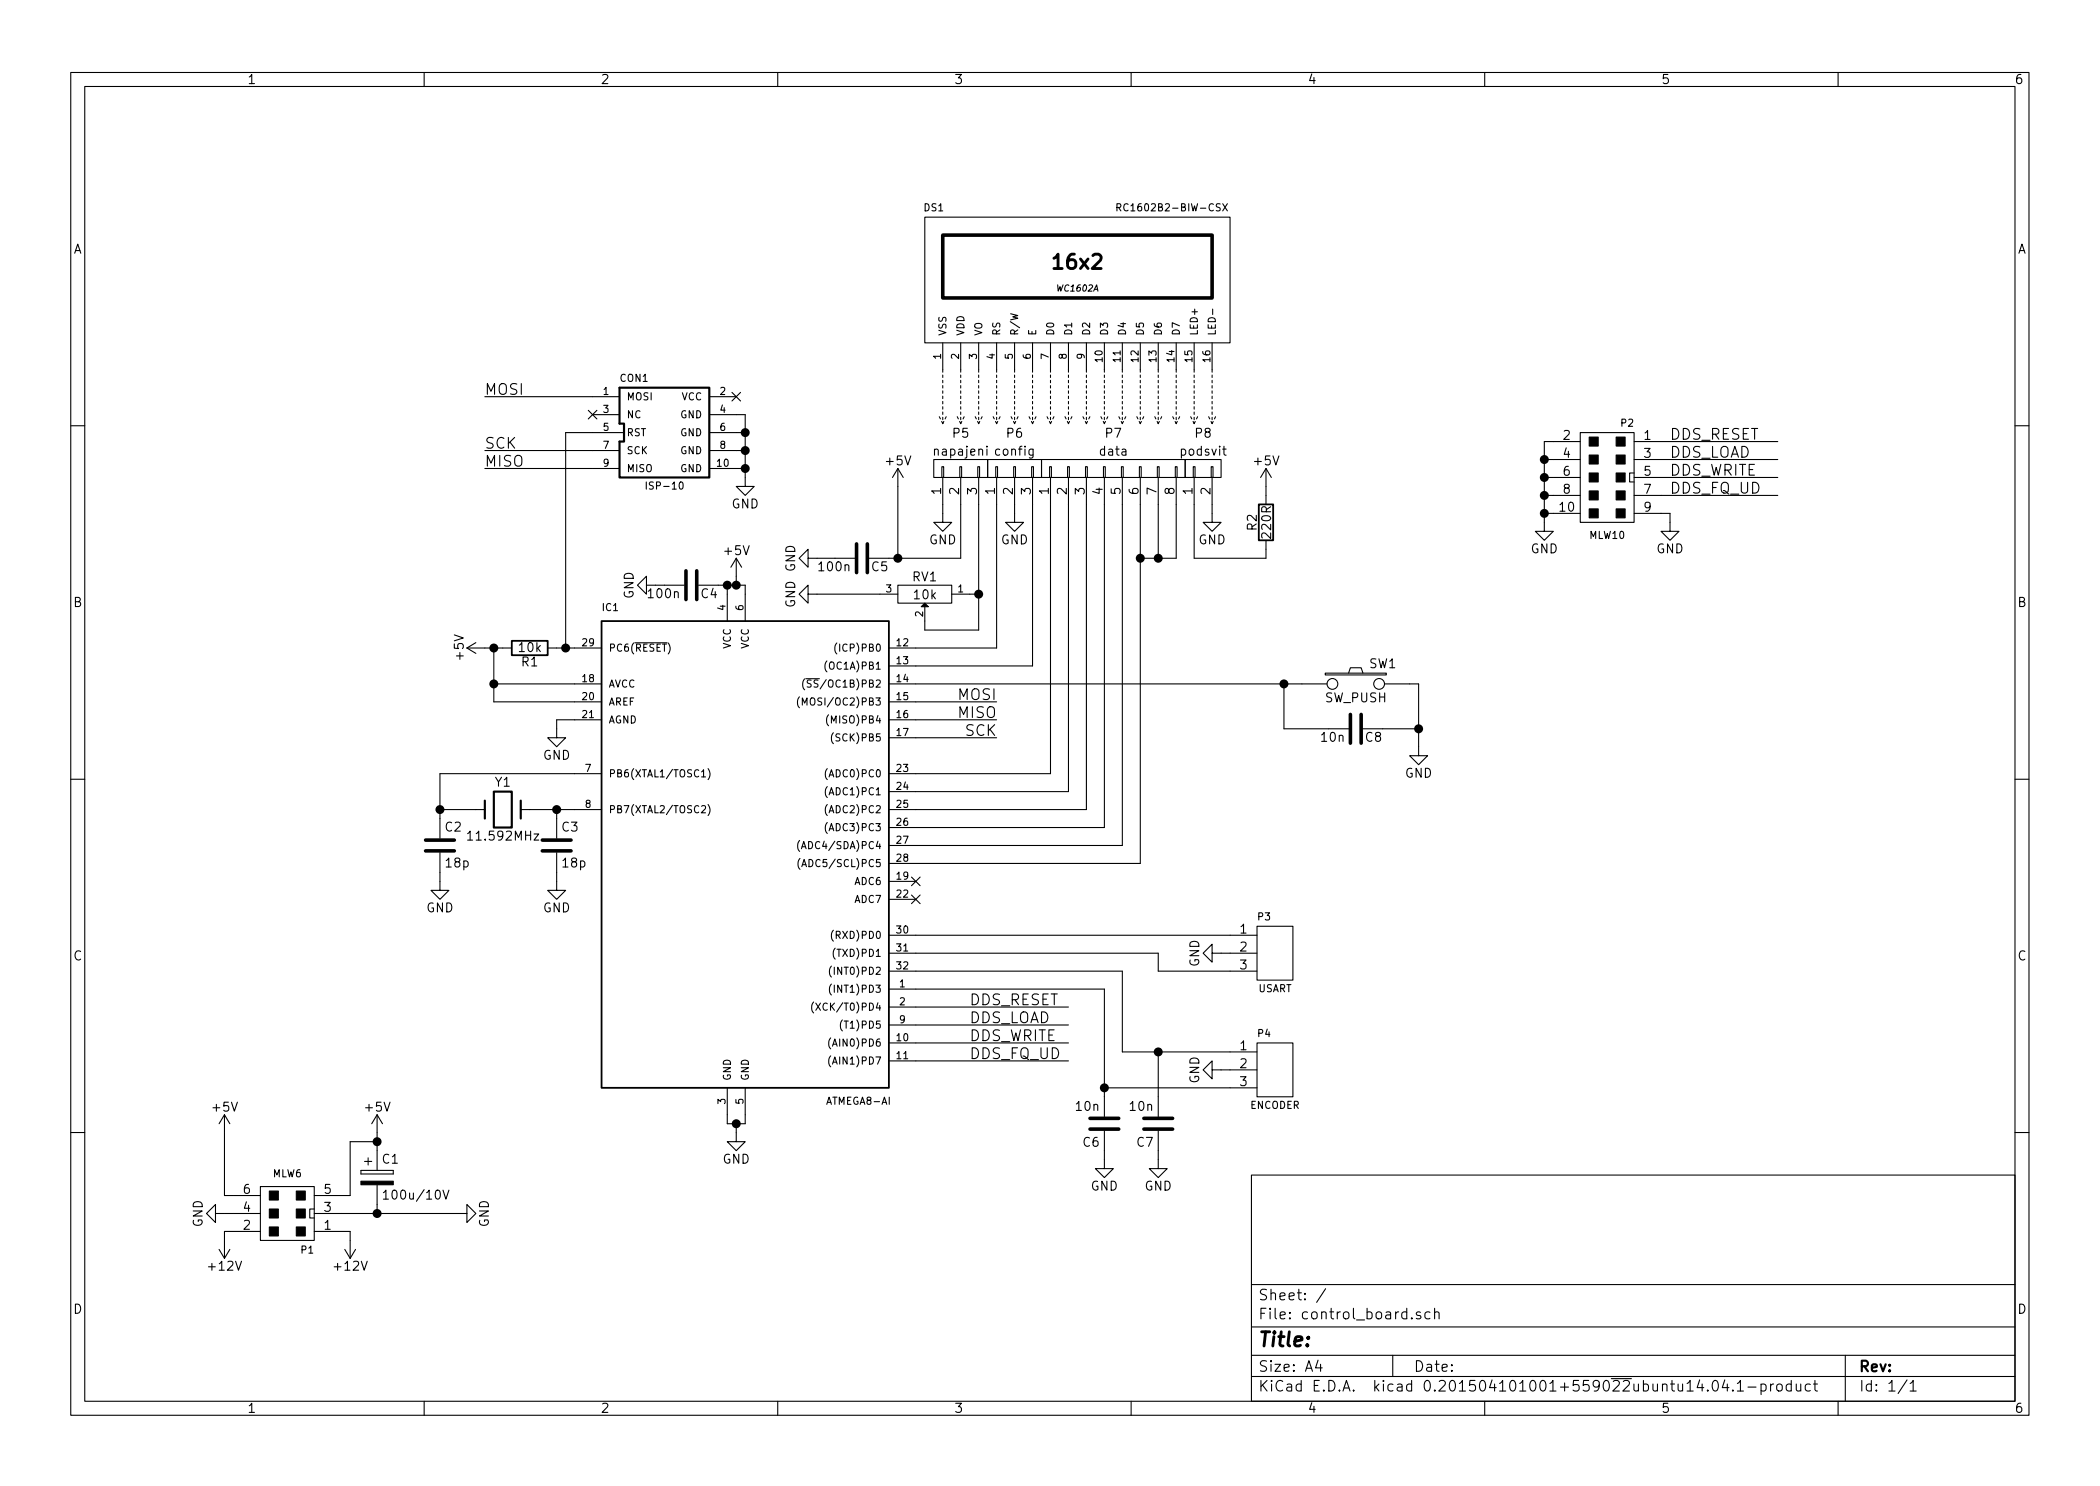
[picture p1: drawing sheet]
<svg xmlns="http://www.w3.org/2000/svg" width="297mm" height="210mm" viewBox="0 0 297 210" stroke-linecap="round" stroke-linejoin="round" font-family="sans-serif">
<g fill="none" stroke="#000" stroke-width=".15">
<path d="M10 10.3h277v189.9h-277zM12 12.2h273v186.1h-273zM60 10.3v1.9M110 10.3v1.9M160 10.3v1.9M210 10.3v1.9M260 10.3v1.9M130.8 30.7h43.2v17.8h-43.2zM158 29.4l.5-.1v-.1v-.3l-.5-.1v1M158.2 29.4l.3 .4M172.9 28.8l.7 1M173.6 28.8l-.7 1"/>
<path d="M68.6 56.1h19M83.2 58.1l1.2 1.2M83.8 58.7h3.8M84.4 58.1l-1.2 1.2M100.3 58.7h5.1v10.1h1.3l-1.3 1.3-1.3-1.3h1.3M100.3 56.1h3.8M103.5 55.5l1.2 1.2M104.7 55.5l-1.2 1.2M133.3 48.5v3.8M135.9 48.5v3.8M138.4 48.5v3.8M141 48.5v3.8"/>
<path d="M143.5 48.5v3.8M146 48.5v3.8M148.6 48.5v3.8M151.1 48.5v3.8M153.7 48.5v3.8M156.2 48.5v3.8M158.7 48.5v3.8M161.3 48.5v3.8M163.8 48.5v3.8M166.4 48.5v3.8M168.9 48.5v3.8M171.4 48.5v3.8"/>
<path d="M171.5 43.7v.8M10 60.2h2M68.6 63.7h19M68.6 66.3h19M88.3 61.2h-8.3v30.5M91.4 68.2v1M96.2 68.2h.2a.59 .59 0 0 1-.1 1 .71 .71 0 0 1-.1-1zM100.3 61.2h5.1M100.3 63.7h5.1M100.3 66.3h5.1M104.1 79l-.7 1.3M104.1 79v3.8"/>
<path d="M104.1 79l.8 1.3M114.3 79v-1.3l-1.3 1.3 1.3 1.3v-1.3h1.3M118.1 79h2.8M127 66.3l-.8 1.3M127 66.3v12.7M127 66.3l.8 1.3M132.1 65h7.6v2.6h-7.6zM133.2 66h.3v1.6h-.3zM133.3 67.6v6.3h1.3l-1.3 1.3-1.2-1.3h1.2M135.8 66h.2v1.6h-.2zM135.9 67.6v11.4h-10.2M138.3 66h.3v1.6h-.3z"/>
<path d="M138.4 67.6v21.5h-7.6v-3.3M139.6 63.1v.1M139.6 63.5v.9M139.7 65h7.6v2.6h-7.6zM140.8 66h.3v1.6h-.3zM141 67.6v24.1h-15.3M143.4 66h.2v1.6h-.2zM143.5 67.6v6.3h1.3l-1.3 1.3-1.3-1.3h1.3M145.9 66h.3v1.6h-.3zM146 67.6v26.6h-20.3M146.1 63.5v1.2l-.2 .1h-.3M146.1 63.6l-.3-.1-.3 .3 .1 .5 .2 .1 .3-.1"/>
<path d="M147.3 65h20.3v2.6h-20.3zM148.5 66h.2v1.6h-.2zM148.6 67.6v41.9h-22.9M151 66h.3v1.6h-.3zM151.1 67.6v44.4h-25.4M153.5 66h.3v1.6h-.3zM153.7 67.6v46.9h-28M156.1 66h.2v1.6h-.2zM156.2 67.6v49.5h-30.5M158.6 66h.3v1.6h-.3zM158.7 67.6v52h-33M161.2 66h.2v1.6h-.2z"/>
<path d="M161.3 67.6v54.6h-35.6M163.7 66h.3v1.6h-.3zM163.8 67.6v11.4M166.2 66h.3v1.6h-.3zM166.4 67.6v11.4h-5.1M167.6 65h5.1v2.6h-5.1zM168.8 66h.2v1.6h-.2zM168.9 67.6v11.4h10.2v-2.6M171.3 66h.3v1.6h-.3zM171.4 67.6v6.3h1.3l-1.3 1.3-1.2-1.3h1.2M172.9 63.5h.5M173.1 63.1v1.1l.1 .1 .2 .1"/>
<path d="M179.1 66.3v5.1M179.1 66.3l-.8 1.3M179.1 66.3l.7 1.3M218.4 65h5.1M218.4 67.6h5.1M218.4 70.1h5.1M218.4 72.6h5.1M223.5 61.2h7.6v12.7h-7.6zM223.5 62.5h-5.1v12.7h1.3l-1.3 1.2-1.2-1.2h1.2M231.1 66.9h-.6v1.3h.6M231.1 72.6h5.1v2.6h1.3l-1.3 1.2-1.3-1.2h1.3M231.1 62.5h20.4"/>
<path d="M231.1 65h20.4M231.1 67.6h20.4M231.1 70.1h20.4M285 60.2h2M66 91.7h6.4M66 91.7l1.3 .8M67.3 90.9l-1.3 .8M69.8 96.8h15.3M69.8 91.7v7.6h15.3M77.5 91.7h7.6M89.8 91h4.6M91.4 82.8v-1.3l-1.2 1.3 1.2 1.3v-1.3h1.3"/>
<path d="M94 82.8h2.8M101.6 82.8h3.8v5.1M102.9 82.8v5.1M113.1 98.6a1.2 1.2 0 0 0 0 1.5M113.5 99.8v-1.1l.3 .8 .3-.8v1.1M113.8 96.1a1.2 1.2 0 0 0 0 1.5M114 96h1.9M114.3 84.1v-1.3l-1.3 1.3 1.3 1.2v-1.2h12.7M114.7 96.3l-.3-.1-.2 .2v.2l.5 .2v.3l-.1 .1h-.4M117 93.5a1.2 1.2 0 0 0 0 1.6M118.4 91a1.2 1.2 0 0 0 0 1.5M125.7 96.8h62"/>
<path d="M125.7 99.3h15.3M127 82.8h7.6v2.5h-7.6zM134.6 84.1h3.8M181.6 96.8v6.3h9.2M187.5 95.2h8.6v.3h-8.6zM190.8 95.2l.2-.7h1.5l.3 .7M195.8 96.8h4.9v10.1h1.2l-1.2 1.3-1.3-1.3h1.3M10 110.3h2M62.2 114.5h6.4M66.1 118l.4-.4v1.3M66.1 118.9h.8M73.7 114.5h11.4"/>
<path d="M78.7 114.5v4.1M85.1 101.8h-6.4v2.6h1.3l-1.3 1.3-1.2-1.3h1.2M85.1 109.5h-22.9v9.1M99.2 114.1l.4-.1 .2 .1v.2l-.6 .7h.6M99.2 109.9h.6M100.2 108.8a1.2 1.2 0 0 1 0 1.5M100.2 113.8a1.2 1.2 0 0 1 0 1.6M113.1 118.9a1.2 1.2 0 0 0 0 1.6M117 108.8a1.2 1.2 0 0 0 0 1.5M117 111.3a1.2 1.2 0 0 0 0 1.5M117 113.8a1.2 1.2 0 0 0 0 1.6M117 116.4a1.2 1.2 0 0 0 0 1.5"/>
<path d="M117.2 101.1a1.2 1.2 0 0 0 0 1.6M117.9 103.7a1.2 1.2 0 0 0 0 1.5M125.7 101.8h15.3M125.7 104.4h15.3M195.6 103.1h5.1M285 110.3h2M62.2 120.6v5.4h1.3l-1.3 1.2-1.2-1.2h1.2M78.7 120.6v5.4h1.3l-1.3 1.2-1.2-1.2h1.2M113.2 121.5a1.2 1.2 0 0 0 0 1.5M113.4 120.1l.3-1 .3 1M113.4 122.6l.3-1 .4 1M113.5 122.3h.5"/>
<path d="M117.6 139.2a1.2 1.2 0 0 0 0 1.6M117.6 136.7a1.2 1.2 0 0 0 0 1.5M117.9 131.6a1.2 1.2 0 0 0 0 1.6M125.7 132.3h52.1M125.7 134.9h38.1v2.5h14M125.7 137.4h33v11.4h19.1M125.7 139.9h30.5v18.1M125.7 127.2h3.8M125.7 124.7h3.8M128.9 124.1l1.2 1.2M128.9 126.6l1.2 1.3M130.1 124.1l-1.2 1.2"/>
<path d="M130.1 126.6l-1.2 1.3M171.4 134.9v-1.3l-1.2 1.3 1.2 1.2v-1.2h6.4M177.8 131.1h5.1v7.6h-5.1zM31.7 157.7v11.5h5.1M31.7 157.7l-.7 1.3M31.7 157.7l.8 1.3M53.3 157.7l-.7 1.3M53.3 157.7v7.9M53.3 157.7l.8 1.3M102.9 153.9v5.1h2.5v-5.1M104.1 159v2.5h1.3l-1.3 1.3-1.2-1.3h1.2M115.1 141.8a1.2 1.2 0 0 0 0 1.5"/>
<path d="M115.4 141.9l.7 1M116.1 141.9l-.7 1M117.5 146.9a1.2 1.2 0 0 0 0 1.5M117.5 149.4a1.2 1.2 0 0 0 0 1.5M119.2 144.3a1.2 1.2 0 0 0 0 1.6M125.7 142.5h25.4M125.7 145h25.4M125.7 147.6h25.4M125.7 150.1h25.4M156.2 153.9h21.6M163.8 148.8v9.2M171.4 151.4v-1.3l-1.2 1.3 1.2 1.2v-1.2h6.4"/>
<path d="M177.8 147.6h5.1v7.6h-5.1zM10 160.2h2M30.5 171.7v-1.3l-1.3 1.3 1.3 1.3v-1.3h6.3M31 176.8l.7 1.2M32.5 176.8l-.8 1.2M36.8 167.9h7.6v7.6h-7.6zM36.8 174.2h-5.1v3.8M44.4 171.1h-.6v1.2h.6M44.4 171.7h21.6v-1.3l1.3 1.3-1.3 1.3v-1.3M44.4 174.2h5.1v3.8M48.8 176.8l.7 1.2M50.3 176.8l-.8 1.2"/>
<path d="M51.1 165.6v.5zM51.1 166.1h4.5zM51.1 165.6h4.5zM51.6 164.3h1zM52.1 163.8v1zM53.3 161.5h-3.8v7.7h-5.1M53.3 167.6v4.1M54.2 168.8l.4-.4v1.3M54.2 169.7h.7M55.6 165.6v.5zM62.7 168.4l.4 1.3 .4-1.3M156.2 160v5.3h1.3l-1.3 1.3-1.3-1.3h1.3"/>
<path d="M163.8 160v5.3h1.3l-1.3 1.3-1.2-1.3h1.2M177 166.3h108v32h-108zM285 160.2h2M60 198.3v1.9M110 198.3v1.9M160 198.3v1.9M177 194.8h108M177 191.8h108M177 187.8h108M177 181.8h108M186.4 192.5l-.3 1h.9M186.8 193v1"/>
<path d="M187.5 182.3l-1.3 2M197 191.8v3M199.7 186.5h.1l-.1 .1-.1-.1h.1v.1M200.9 185.7a.37 .37 0 0 0-.6 .1v.1a.54 .54 0 0 0 .6 .3l.1 .1-.1 .2-.1 .1-.5-.1M202.3 185.7l-.5-.1-.3 .3 .1 .6 .2 .1 .5-.1M202.9 185.7a.38 .38 0 0 1 .7 .1v.8M202.9 185.1v1.5M210 198.3v1.9M242.3 195.5a.35 .35 0 0 1 .4-.2 .35 .35 0 0 1 .3 .3 .77 .77 0 0 1-.5 1.2 .9 .9 0 0 1-.2-1.3zM244 195.2l-.4 1.1h1M244.3 195.8v1M245.1 196.7h.1l-.1 .1-.1-.1h.1v.1"/>
<path d="M245.7 195.8l.5-.5v1.5M245.7 196.8h.9M247.2 196.3h1.2M249.1 195.9a.48 .48 0 0 1 .6 .1l.1 .1-.1 .6a.48 .48 0 0 1-.6 0M249.1 195.8v1.5M250.4 195.8v1M250.9 195.8l-.3 .1-.2 .2M251.4 196a.41 .41 0 0 1 .7 .1v.4a.41 .41 0 0 1-.4 .3 .41 .41 0 0 1-.4-.3zM253.4 195.9l-.5-.1-.2 .3v.6l.2 .1 .5-.1M253.4 195.3v1.5M254.1 195.8l.1 .9a.4 .4 0 0 0 .5 0M254.7 195.8v1"/>
<path d="M256.1 195.9l-.5-.1-.3 .3 .1 .6 .2 .1 .5-.1M256.5 195.8h.6M256.7 195.3v1.3l.2 .2h.2M260 198.3v1.9M261 191.8v6.5M269.7 195.2l-1.2 2M270.2 195.8l.4-.5v1.5M270.2 196.8h.8"/>
<circle cx="188.5" cy="96.8" r=".76"/>
<circle cx="195.1" cy="96.8" r=".76"/>
</g>
<g fill="#000" stroke="#000" stroke-width=".15">
<path d="M224.8 72h1.3v1.3h-1.3zM224.8 69.5h1.3v1.2h-1.3zM224.8 66.9h1.3v1.3h-1.3zM224.8 64.4h1.3v1.3h-1.3zM224.8 61.8h1.3v1.3h-1.3zM228.6 72h1.3v1.3h-1.3zM228.6 69.5h1.3v1.2h-1.3zM228.6 66.9h1.3v1.3h-1.3zM228.6 64.4h1.3v1.3h-1.3zM228.6 61.8h1.3v1.3h-1.3zM130.8 85.3l.5 .5h-1zM38.1 168.5h1.3v1.3h-1.3z"/>
<path d="M38.1 171.1h1.3v1.2h-1.3zM38.1 173.6h1.3v1.3h-1.3zM41.9 168.5h1.3v1.3h-1.3zM41.9 171.1h1.3v1.2h-1.3zM41.9 173.6h1.3v1.3h-1.3zM51.1 167.1h4.5v.5h-4.5z"/>
</g>
<g fill="#000" stroke="#000" stroke-width=".25">
<circle cx="105.4" cy="63.7" r=".51"/>
<circle cx="105.4" cy="61.2" r=".51"/>
<circle cx="105.4" cy="66.3" r=".51"/>
<circle cx="127" cy="79" r=".51"/>
<circle cx="161.3" cy="79" r=".51"/>
<circle cx="163.8" cy="79" r=".51"/>
<circle cx="218.4" cy="67.6" r=".51"/>
<circle cx="218.4" cy="72.6" r=".51"/>
<circle cx="218.4" cy="65" r=".51"/>
<circle cx="218.4" cy="70.1" r=".51"/>
<circle cx="69.9" cy="96.8" r=".51"/>
<circle cx="69.9" cy="91.7" r=".51"/>
<circle cx="80" cy="91.7" r=".51"/>
<circle cx="102.9" cy="82.8" r=".51"/>
<circle cx="104.1" cy="82.8" r=".51"/>
<circle cx="138.4" cy="84.1" r=".51"/>
<circle cx="181.6" cy="96.8" r=".51"/>
<circle cx="62.2" cy="114.5" r=".51"/>
<circle cx="78.7" cy="114.5" r=".51"/>
<circle cx="200.7" cy="103.1" r=".51"/>
<circle cx="104.1" cy="159" r=".51"/>
<circle cx="156.2" cy="153.9" r=".51"/>
<circle cx="163.8" cy="148.8" r=".51"/>
<circle cx="53.3" cy="161.5" r=".51"/>
<circle cx="53.3" cy="171.7" r=".51"/>
</g>
<path d="M178.1 71.4h2v5h-2zM72.4 90.7h5.1v2h-5.1zM85.1 87.9h40.6v66h-40.6z" fill="none" stroke="#000" stroke-width=".25"/>
<path d="M87.6 54.9h12.7v12.7h-12.7v-5.1h.7v-2.6h-.7zM68.6 113.3v2.5M69.8 112h2.6v5.1h-2.6zM73.7 113.3v2.5" fill="none" stroke="#000" stroke-width=".3"/>
<g fill="none" stroke="#000" stroke-width=".51">
<path d="M133.3 33.3h38.1v8.9h-38.1zM121.2 77v4M122.7 77v4M97 80.8v4M98.6 80.8v4M60.2 118.9h4.1M76.7 118.9h4.1M191 101.1v4.1M192.5 101.1v4.1M60.2 120.4h4.1M76.7 120.4h4.1M154.2 158.2h4"/>
<path d="M154.2 159.8h4M161.8 158.2h4.1M161.8 159.8h4.1"/>
</g>
<g fill="none" stroke="#000" stroke-width=".15" stroke-dasharray=".3 .4">
<path d="M133.3 52.3v7.6M133.3 59.9l.7-1.2M133.3 59.9l-.6-1.2M135.9 52.3v7.6M135.9 59.9l.6-1.2M135.9 59.9l-.6-1.2M138.4 52.3v7.6M138.4 59.9l.7-1.2M138.4 59.9l-.6-1.2M141 52.3v7.6M141 59.9l.6-1.2M141 59.9l-.7-1.2"/>
<path d="M143.5 52.3v7.6M143.5 59.9l.6-1.2M143.5 59.9l-.6-1.2M146 52.3v7.6M146 59.9l.7-1.2M146 59.9l-.6-1.2M148.6 52.3v7.6M148.6 59.9l.6-1.2M148.6 59.9l-.6-1.2M151.1 52.3v7.6M151.1 59.9l.7-1.2M151.1 59.9l-.6-1.2"/>
<path d="M153.7 52.3v7.6M153.7 59.9l.6-1.2M153.7 59.9l-.7-1.2M156.2 52.3v7.6M156.2 59.9l.6-1.2M156.2 59.9l-.6-1.2M158.7 52.3v7.6M158.7 59.9l.7-1.2M158.7 59.9l-.6-1.2M161.3 52.3v7.6M161.3 59.9l.6-1.2M161.3 59.9l-.6-1.2"/>
<path d="M163.8 52.3v7.6M163.8 59.9l.7-1.2M163.8 59.9l-.6-1.2M166.4 52.3v7.6M166.4 59.9l.6-1.2M166.4 59.9l-.7-1.2M168.9 52.3v7.6M168.9 59.9l.6-1.2M168.9 59.9l-.6-1.2M171.4 52.3v7.6M171.4 59.9l.7-1.2M171.4 59.9l-.6-1.2"/>
</g>
<g font-size="2.8">
<text x="149.3" y="38.1">16x2</text>
<text x="178" y="190.5">Title:</text>
</g>
<g font-size="2.1">
<text x="68.6" y="55.9">MOSI</text>
<text x="68.6" y="63.5">SCK</text>
<text x="236.2" y="62.2">DDS_RESET</text>
<text x="236.2" y="64.8">DDS_LOAD</text>
<text x="68.6" y="66">MISO</text>
<text x="236.2" y="67.3">DDS_WRITE</text>
<text x="236.2" y="69.8">DDS_FQ_UD</text>
<text x="135.5" y="99.1">MOSI</text>
<text x="135.5" y="101.6">MISO</text>
<text x="136.5" y="104.1">SCK</text>
<text x="137.2" y="142.2">DDS_RESET</text>
<text x="137.2" y="144.8">DDS_LOAD</text>
<text x="137.2" y="147.3">DDS_WRITE</text>
<text x="137.2" y="149.9">DDS_FQ_UD</text>
<text x="178" y="184">Sheet: /</text>
<text x="178" y="186.7">File: control_board.sch</text>
<text x="178" y="196.9">KiCad E.D.A. kicad 0.201504101001+559022ubuntu14.04.1-product</text>
<text x="178" y="194.1">Size: A4</text>
<text x="200" y="194.1">Date:</text>
<text x="263" y="194.1">Rev:</text>
<text x="263" y="196.9">Id: 1/1</text>
</g>
<g font-size="1.8">
<text x="35" y="11.9">1</text>
<text x="85" y="11.9">2</text>
<text x="135" y="11.9">3</text>
<text x="185" y="11.9">4</text>
<text x="235" y="11.9">5</text>
<text x="285" y="11.9">6</text>
<text x="10.4" y="35.9">A</text>
<text x="285.4" y="35.9">A</text>
<text x="125.4" y="65.8">+5V</text>
<text x="132.3" y="64.5">napajeni</text>
<text x="134.8" y="61.9">P5</text>
<text x="140.8" y="64.5">config</text>
<text x="142.4" y="61.9">P6</text>
<text x="155.7" y="64.5">data</text>
<text x="156.4" y="61.9">P7</text>
<text x="167" y="64.5">podsvit</text>
<text x="169.1" y="61.9">P8</text>
<text x="177.5" y="65.8">+5V</text>
<text x="221.1" y="62.2">2</text>
<text x="221.1" y="64.8">4</text>
<text x="232.6" y="62.2">1</text>
<text x="232.6" y="64.8">3</text>
<text x="103.5" y="71.9">GND</text>
<text x="133.1" y="69.9" transform="rotate(-90 133.1 69.9)">1</text>
<text x="135.6" y="69.9" transform="rotate(-90 135.6 69.9)">2</text>
<text x="138.2" y="69.9" transform="rotate(-90 138.2 69.9)">3</text>
<text x="140.7" y="69.9" transform="rotate(-90 140.7 69.9)">1</text>
<text x="143.3" y="69.9" transform="rotate(-90 143.3 69.9)">2</text>
<text x="145.8" y="69.9" transform="rotate(-90 145.8 69.9)">3</text>
<text x="148.3" y="69.9" transform="rotate(-90 148.3 69.9)">1</text>
<text x="150.9" y="69.9" transform="rotate(-90 150.9 69.9)">2</text>
<text x="153.4" y="69.9" transform="rotate(-90 153.4 69.9)">3</text>
<text x="156" y="69.9" transform="rotate(-90 156 69.9)">4</text>
<text x="158.5" y="69.9" transform="rotate(-90 158.5 69.9)">5</text>
<text x="161" y="69.9" transform="rotate(-90 161 69.9)">6</text>
<text x="163.6" y="69.9" transform="rotate(-90 163.6 69.9)">7</text>
<text x="166.1" y="69.9" transform="rotate(-90 166.1 69.9)">8</text>
<text x="168.7" y="69.9" transform="rotate(-90 168.7 69.9)">1</text>
<text x="171.2" y="69.9" transform="rotate(-90 171.2 69.9)">2</text>
<text x="221.1" y="67.3">6</text>
<text x="221.1" y="69.8">8</text>
<text x="232.6" y="67.3">5</text>
<text x="232.6" y="69.8">7</text>
<text x="131.4" y="77">GND</text>
<text x="141.6" y="77">GND</text>
<text x="169.5" y="77">GND</text>
<text x="177.7" y="75" transform="rotate(-90 177.7 75)">R2</text>
<text x="179.8" y="76" transform="rotate(-90 179.8 76)">220R</text>
<text x="220.6" y="72.4">10</text>
<text x="232.6" y="72.4">9</text>
<text x="102.5" y="78.5">+5V</text>
<text x="116" y="80.8">100n</text>
<text x="123.3" y="80.8">C5</text>
<text x="129.1" y="82.2">RV1</text>
<text x="216.5" y="78.3">GND</text>
<text x="234.3" y="78.3">GND</text>
<text x="10.4" y="85.9">B</text>
<text x="89.6" y="84.8" transform="rotate(-90 89.6 84.8)">GND</text>
<text x="91.8" y="84.6">100n</text>
<text x="99.2" y="84.6">C4</text>
<text x="112.5" y="86" transform="rotate(-90 112.5 86)">GND GND</text>
<text x="129.3" y="84.8">10k</text>
<text x="285.4" y="85.9">B</text>
<text x="65.6" y="93.3" transform="rotate(-90 65.6 93.3)">+5V</text>
<text x="73.5" y="92.2">10k</text>
<text x="73.8" y="94.3">R1</text>
<text x="193.7" y="94.5">SW1</text>
<text x="187.4" y="99.4">SW_PUSH</text>
<text x="76.8" y="107.5">GND</text>
<text x="186.9" y="104.9">10n</text>
<text x="193.2" y="104.9">C8</text>
<text x="70.1" y="111.3">Y1</text>
<text x="198.7" y="110">GND</text>
<text x="63" y="117.6">C2</text>
<text x="66.6" y="118.9">11.592MHz</text>
<text x="79.5" y="117.6">C3</text>
<text x="63.1" y="122.7">18p</text>
<text x="79.6" y="122.7">18p</text>
<text x="60.3" y="129.1">GND</text>
<text x="76.8" y="129.1">GND</text>
<text x="10.4" y="135.9">C</text>
<text x="169.6" y="136.8" transform="rotate(-90 169.6 136.8)">GND</text>
<text x="175.4" y="132.1">1</text>
<text x="175.4" y="134.6">2</text>
<text x="175.4" y="137.2">3</text>
<text x="285.4" y="135.9">C</text>
<text x="175.4" y="148.6">1</text>
<text x="169.6" y="153.3" transform="rotate(-90 169.6 153.3)">GND</text>
<text x="175.4" y="151.1">2</text>
<text x="175.4" y="153.7">3</text>
<text x="30.1" y="157.3">+5V</text>
<text x="51.7" y="157.3">+5V</text>
<text x="152.2" y="157.2">10n</text>
<text x="159.9" y="157.2">10n</text>
<text x="54.1" y="164.6">C1</text>
<text x="102.2" y="164.6">GND</text>
<text x="153.2" y="162.2">C6</text>
<text x="160.8" y="162.2">C7</text>
<text x="28.7" y="173.7" transform="rotate(-90 28.7 173.7)">GND</text>
<text x="34.4" y="174">2</text>
<text x="34.4" y="171.4">4</text>
<text x="34.4" y="168.9">6</text>
<text x="45.9" y="174">1</text>
<text x="45.9" y="171.4">3</text>
<text x="45.9" y="168.9">5</text>
<text x="55" y="169.7">100u/10V</text>
<text x="69.1" y="173.7" transform="rotate(-90 69.1 173.7)">GND</text>
<text x="154.3" y="168.4">GND</text>
<text x="161.9" y="168.4">GND</text>
<text x="29.6" y="179.8">+12V</text>
<text x="47.4" y="179.8">+12V</text>
<text x="10.4" y="185.9">D</text>
<text x="285.4" y="185.9">D</text>
<text x="35" y="199.9">1</text>
<text x="85" y="199.9">2</text>
<text x="135" y="199.9">3</text>
<text x="185" y="199.9">4</text>
<text x="235" y="199.9">5</text>
<text x="285" y="199.9">6</text>
</g>
<g font-size="1.4">
<text x="130.7" y="29.9">DS1</text>
<text x="159" y="29.9">RC1602B2-BIW-CSX</text>
<text x="133.9" y="47.5" transform="rotate(-90 133.9 47.5)">VSS</text>
<text x="136.4" y="47.5" transform="rotate(-90 136.4 47.5)">VDD</text>
<text x="138.9" y="47.5" transform="rotate(-90 138.9 47.5)">VO</text>
<text x="141.5" y="47.5" transform="rotate(-90 141.5 47.5)">RS</text>
<text x="144" y="47.5" transform="rotate(-90 144 47.5)">R/W</text>
<text x="146.6" y="47.5" transform="rotate(-90 146.6 47.5)">E</text>
<text x="149.1" y="47.5" transform="rotate(-90 149.1 47.5)">D0</text>
<text x="151.6" y="47.5" transform="rotate(-90 151.6 47.5)">D1</text>
<text x="154.2" y="47.5" transform="rotate(-90 154.2 47.5)">D2</text>
<text x="156.7" y="47.5" transform="rotate(-90 156.7 47.5)">D3</text>
<text x="159.3" y="47.5" transform="rotate(-90 159.3 47.5)">D4</text>
<text x="161.8" y="47.5" transform="rotate(-90 161.8 47.5)">D5</text>
<text x="164.3" y="47.5" transform="rotate(-90 164.3 47.5)">D6</text>
<text x="166.9" y="47.5" transform="rotate(-90 166.9 47.5)">D7</text>
<text x="169.4" y="47.5" transform="rotate(-90 169.4 47.5)">LED+</text>
<text x="172" y="47.5" transform="rotate(-90 172 47.5)">LED-</text>
<text x="133.1" y="50.8" transform="rotate(-90 133.1 50.8)">1</text>
<text x="135.6" y="50.8" transform="rotate(-90 135.6 50.8)">2</text>
<text x="138.2" y="50.8" transform="rotate(-90 138.2 50.8)">3</text>
<text x="140.7" y="50.8" transform="rotate(-90 140.7 50.8)">4</text>
<text x="143.3" y="50.8" transform="rotate(-90 143.3 50.8)">5</text>
<text x="145.8" y="50.8" transform="rotate(-90 145.8 50.8)">6</text>
<text x="148.3" y="50.8" transform="rotate(-90 148.3 50.8)">7</text>
<text x="150.9" y="50.8" transform="rotate(-90 150.9 50.8)">8</text>
<text x="153.4" y="50.8" transform="rotate(-90 153.4 50.8)">9</text>
<text x="156" y="51.2" transform="rotate(-90 156 51.2)">10</text>
<text x="158.5" y="51.2" transform="rotate(-90 158.5 51.2)">11</text>
<text x="161" y="51.2" transform="rotate(-90 161 51.2)">12</text>
<text x="163.6" y="51.2" transform="rotate(-90 163.6 51.2)">13</text>
<text x="166.1" y="51.2" transform="rotate(-90 166.1 51.2)">14</text>
<text x="168.7" y="51.2" transform="rotate(-90 168.7 51.2)">15</text>
<text x="171.2" y="51.2" transform="rotate(-90 171.2 51.2)">16</text>
<text x="85.3" y="55.9">1</text>
<text x="85.3" y="58.4">3</text>
<text x="87.7" y="54">CON1</text>
<text x="88.6" y="56.6">MOSI</text>
<text x="88.6" y="59.2">NC</text>
<text x="96.2" y="59.2">GND</text>
<text x="96.3" y="56.6">VCC</text>
<text x="101.9" y="55.9">2</text>
<text x="101.9" y="58.4">4</text>
<text x="85.3" y="61">5</text>
<text x="85.3" y="63.5">7</text>
<text x="88.6" y="61.7">RST</text>
<text x="88.6" y="64.3">SCK</text>
<text x="96.2" y="61.7">GND</text>
<text x="96.2" y="64.3">GND</text>
<text x="101.9" y="61">6</text>
<text x="101.9" y="63.5">8</text>
<text x="229.3" y="60.4">P2</text>
<text x="85.3" y="66">9</text>
<text x="88.6" y="66.8">MISO</text>
<text x="91.8" y="69.3">ISP-10</text>
<text x="96.2" y="66.8">GND</text>
<text x="101.4" y="66">10</text>
<text x="224.9" y="76.2">MLW10</text>
<text x="125.3" y="83.8">3</text>
<text x="135.5" y="83.8">1</text>
<text x="85.2" y="86.5">IC1</text>
<text x="102.6" y="86.4" transform="rotate(-90 102.6 86.4)">4</text>
<text x="105.2" y="86.4" transform="rotate(-90 105.2 86.4)">6</text>
<text x="130.6" y="87.2" transform="rotate(-90 130.6 87.2)">2</text>
<text x="82.4" y="91.4">29</text>
<text x="86.1" y="92.2">PC6(RESET)</text>
<text x="103.4" y="91.9" transform="rotate(-90 103.4 91.9)">VCC</text>
<text x="105.9" y="91.9" transform="rotate(-90 105.9 91.9)">VCC</text>
<text x="117.1" y="94.7">(OC1A)PB1</text>
<text x="118.7" y="92.2">(ICP)PB0</text>
<text x="126.8" y="91.4">12</text>
<text x="126.8" y="94">13</text>
<text x="82.4" y="99.1">20</text>
<text x="82.4" y="101.6">21</text>
<text x="82.4" y="96.5">18</text>
<text x="86.1" y="99.8">AREF</text>
<text x="86.1" y="97.3">AVCC</text>
<text x="114.1" y="99.8">(MOSI/OC2)PB3</text>
<text x="114.8" y="97.3">(SS/OC1B)PB2</text>
<text x="126.8" y="96.5">14</text>
<text x="126.8" y="99.1">15</text>
<text x="126.8" y="101.6">16</text>
<text x="86.1" y="102.4">AGND</text>
<text x="117.4" y="102.4">(MISO)PB4</text>
<text x="118" y="104.9">(SCK)PB5</text>
<text x="126.8" y="104.1">17</text>
<text x="82.8" y="109.2">7</text>
<text x="86.1" y="110">PB6(XTAL1/TOSC1)</text>
<text x="117.2" y="110">(ADC0)PC0</text>
<text x="117.2" y="112.5">(ADC1)PC1</text>
<text x="126.8" y="109.2">23</text>
<text x="126.8" y="111.8">24</text>
<text x="82.8" y="114.3">8</text>
<text x="86.1" y="115.1">PB7(XTAL2/TOSC2)</text>
<text x="117.2" y="115.1">(ADC2)PC2</text>
<text x="117.2" y="117.6">(ADC3)PC3</text>
<text x="126.8" y="114.3">25</text>
<text x="126.8" y="116.8">26</text>
<text x="126.8" y="119.4">27</text>
<text x="113.8" y="120.1">(ADC4/SDA)PC4</text>
<text x="113.9" y="122.7">(ADC5/SCL)PC5</text>
<text x="120.9" y="125.2">ADC6</text>
<text x="126.8" y="121.9">28</text>
<text x="126.8" y="124.5">19</text>
<text x="120.9" y="127.8">ADC7</text>
<text x="126.8" y="127">22</text>
<text x="177.9" y="130.2">P3</text>
<text x="118" y="137.9">(INT0)PD2</text>
<text x="118" y="132.8">(RXD)PD0</text>
<text x="118.2" y="135.4">(TXD)PD1</text>
<text x="126.8" y="132.1">30</text>
<text x="126.8" y="134.6">31</text>
<text x="126.8" y="137.2">32</text>
<text x="116" y="143">(XCK/T0)PD4</text>
<text x="118" y="140.5">(INT1)PD3</text>
<text x="127.3" y="139.7">1</text>
<text x="127.3" y="142.2">2</text>
<text x="177.9" y="140.4">USART</text>
<text x="117.8" y="148.1">(AIN0)PD6</text>
<text x="119.4" y="145.5">(T1)PD5</text>
<text x="126.8" y="147.3">10</text>
<text x="126.8" y="149.9">11</text>
<text x="127.3" y="144.8">9</text>
<text x="177.9" y="146.7">P4</text>
<text x="103.4" y="152.9" transform="rotate(-90 103.4 152.9)">GND</text>
<text x="105.9" y="152.9" transform="rotate(-90 105.9 152.9)">GND</text>
<text x="117.8" y="150.6">(AIN1)PD7</text>
<text x="102.6" y="156.2" transform="rotate(-90 102.6 156.2)">3</text>
<text x="105.2" y="156.2" transform="rotate(-90 105.2 156.2)">5</text>
<text x="117" y="156.3">ATMEGA8-AI</text>
<text x="176.8" y="156.9">ENCODER</text>
<text x="38.6" y="166.6">MLW6</text>
<text x="42.6" y="177.4">P1</text>
</g>
<text font-size="1.2" x="149.6" y="41.2">WC1602A</text>
</svg>
